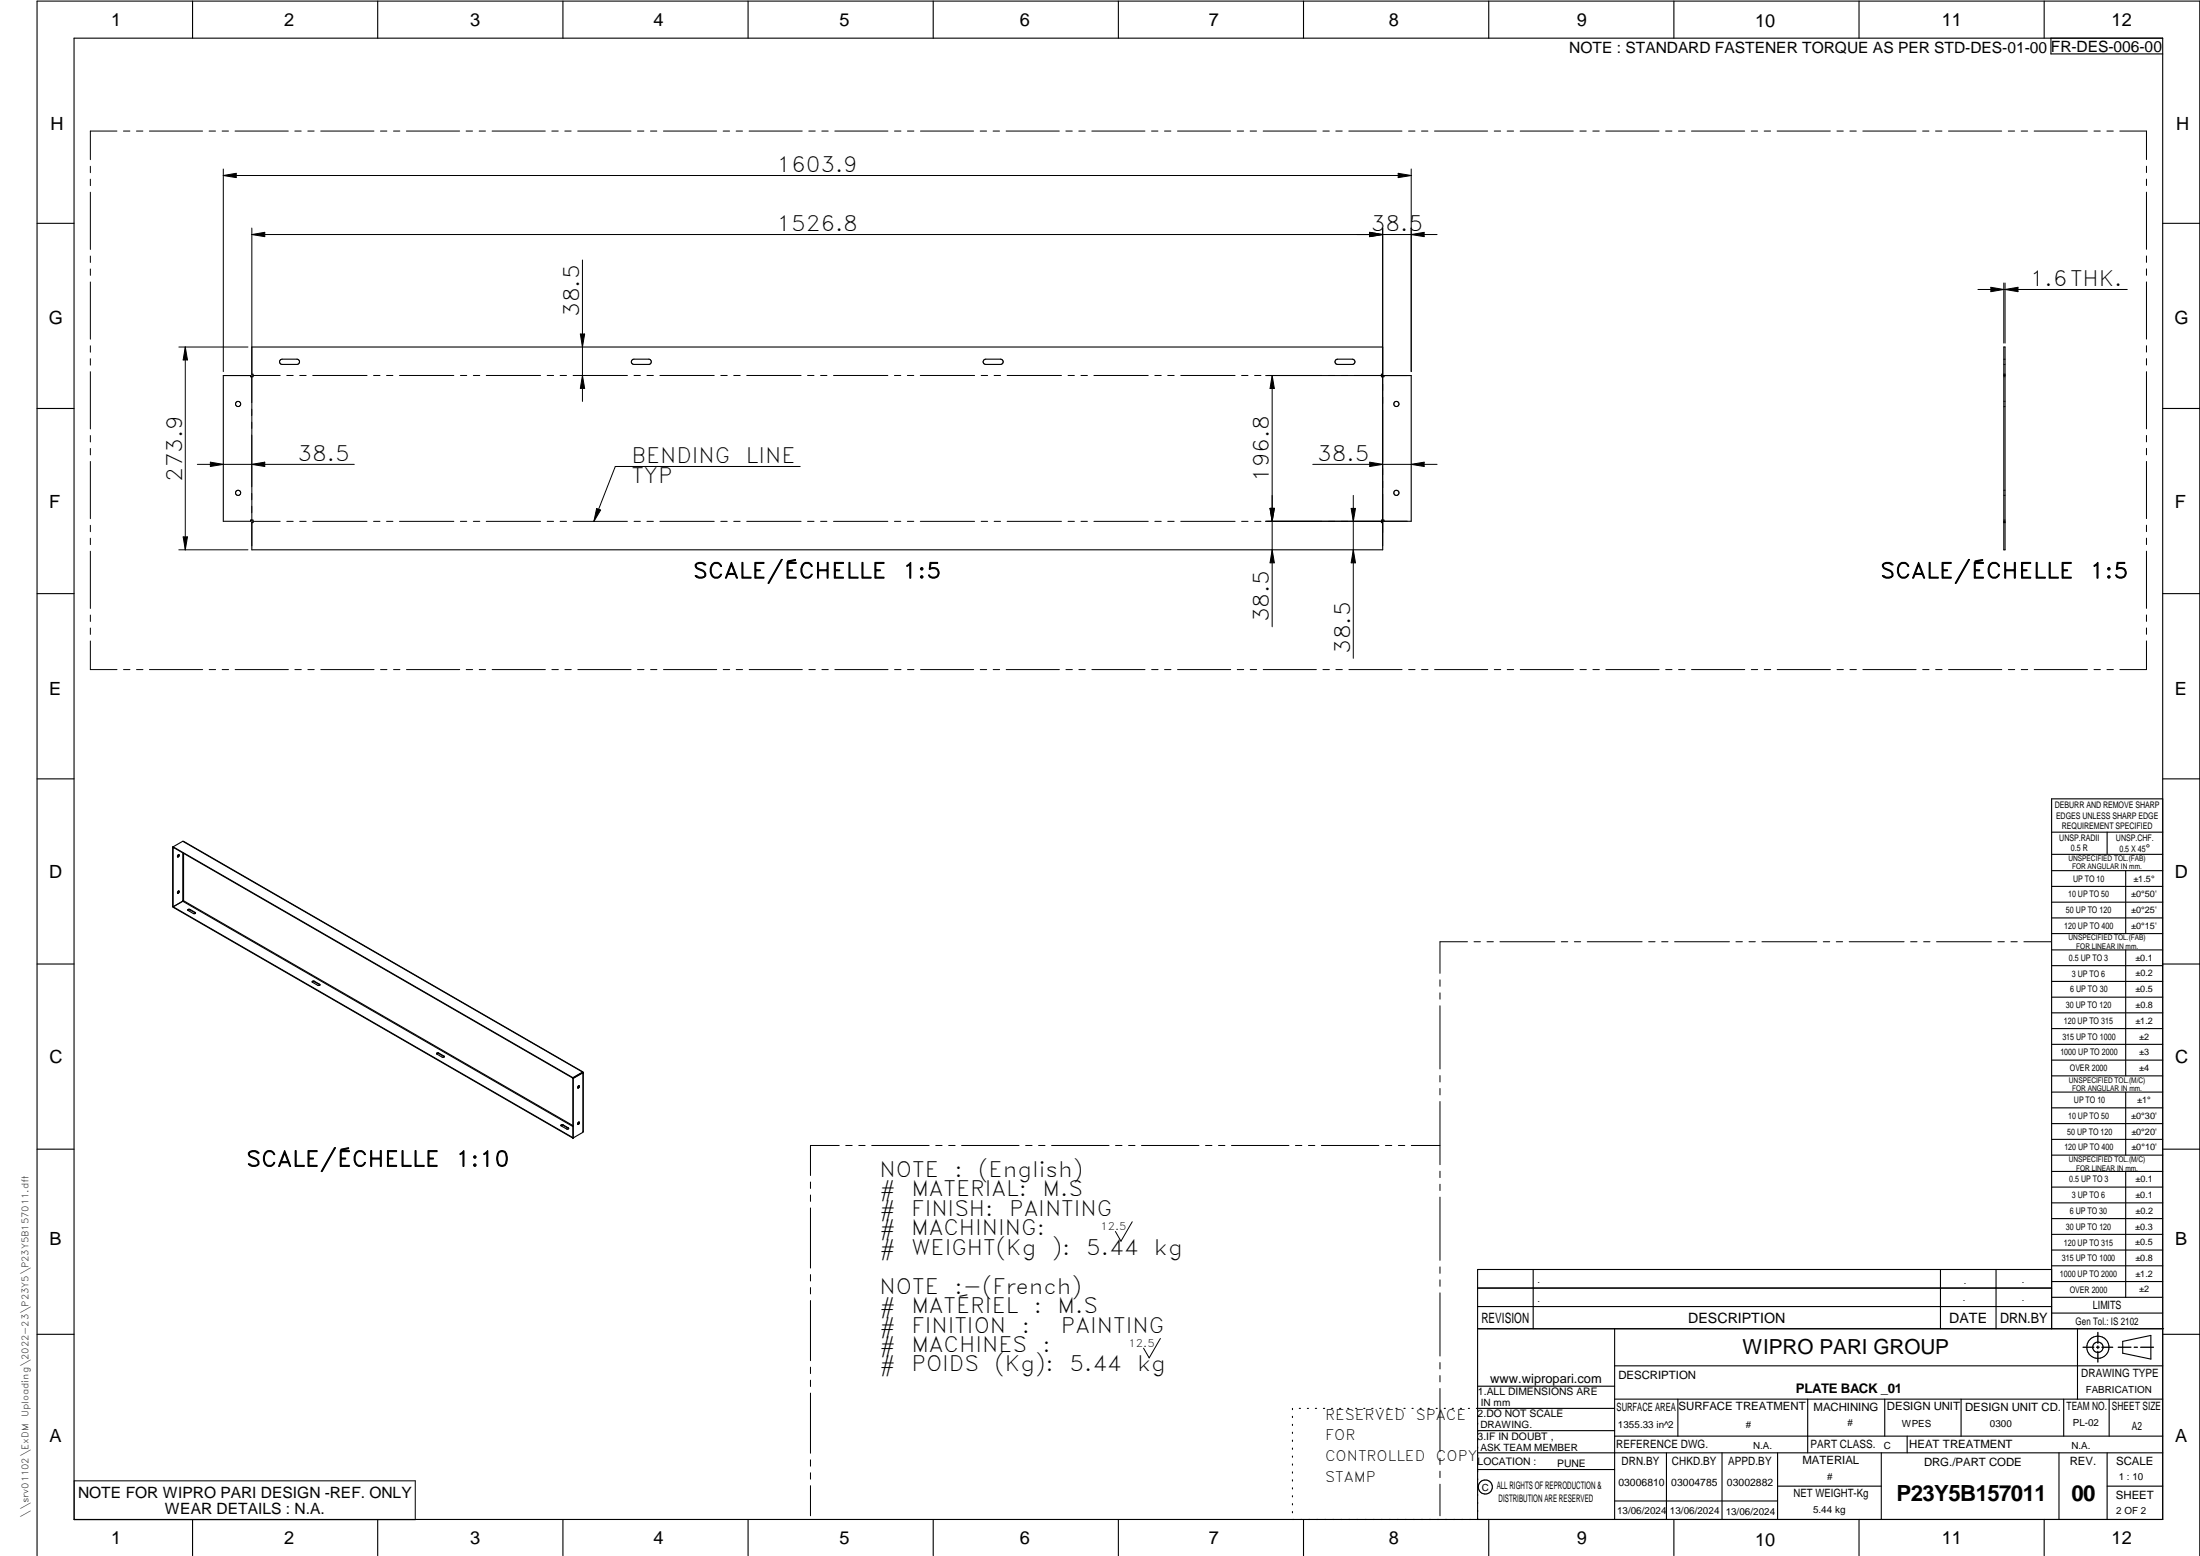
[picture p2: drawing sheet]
<svg xmlns="http://www.w3.org/2000/svg" width="594mm" height="420mm" viewBox="0 0 594 420" stroke-linecap="round" stroke-linejoin="round" font-family="sans-serif">
<g fill="none" stroke="#000" stroke-width=".3">
<path d="M20 10.3h564v400h-564zM52 .3v10M102 .3v10M152 .3v10M202 .3v10M252 .3v10M302 .3v10M352 .3v10M402 .3v10M452 .3v10M502 .3v10M552 .3v10"/>
<path d="M553.8 10.3v4.3h30.2M10 60.3h10M584 60.3h10M68 93.7h305.4v7.3h-.4v.7h.7v-.3h7.4v39.4h-7.4v-.4h-.7v.7h.4v7.4h-305.4v-7.4h.3v-.7h-.6v.4h-7.4v-39.4h7.4v.3h.6v-.7h-.3zM75.7 97.2l.5-.2h4a.71 .71 0 0 1 .7 .7 .71 .71 0 0 1-.7 .7h-4.3l-.4-.6zM170.7 97.2l.5-.2h4a.71 .71 0 0 1 .7 .7 .71 .71 0 0 1-.7 .7h-4.3l-.4-.6zM265.7 97.2l.5-.2h4a.71 .71 0 0 1 .7 .7 .71 .71 0 0 1-.7 .7h-4.2l-.5-.6zM360.7 97.2l.5-.2h4a.71 .71 0 0 1 .7 .7 .71 .71 0 0 1-.7 .7h-4.3l-.4-.6zM541.1 93.7h.3v54.8h-.3zM10 110.3h10M541.1 101.4h.3M541.1 101h.3"/>
<path d="M584 110.3h10M541.1 140.8h.3M541.1 141.1h.3M10 160.3h10M584 160.3h10M10 210.3h10M584 215.7h-30v143.1M584 210.3h10M46.6 228.7l.2 16.2M46.6 228.7l.2 .1M46.8 228.7l107.9 62.3M46.8 228.7h-.2"/>
<path d="M46.8 228.8h.1M46.8 228.7v16.3l107.9 62.3M46.8 228.8l107.9 62.3M48.3 230.8l-.1 .4-.3 .2M49.4 230.3v13.1M49.5 227.2l-2.7 1.5M49.5 227.2l107.7 62.2M49.5 227.2l107.8 62.2M49.6 230.4v12.8M554 230.7h30M554 224.7h30M554 235.1h30"/>
<path d="M554 239.4h30M569 224.7v6M574 235.1v17M46.8 244.9l107.9 62.3M48.3 240.6l-.4 .6M49.4 243.4h.1M49.4 243.4l-2.6 1.5M49.4 243.2h.2M49.5 243.4l105.2 60.8M49.6 243.2l-.1 .2M49.6 243.2l105.1 60.7M50.7 245.8l1.5 .9h.5v-.3"/>
<path d="M51.3 245.6l-.3-.1-.3 .3M51.3 245.6v.1M51.3 245.7l-.6 .1M51.3 245.6l1.4 .8M51.3 245.7l1.4 .8M52.7 246.5l.1 .1M52.7 246.4v.1M554 243.6h30M554 247.9h30M554 252.1h30M554 256.5h30M574 256.5v34"/>
<path d="M10 260.3h10M84.3 265.2l1.5 .9h.5v-.3M84.9 265l1.4 .8M84.9 265l-.3-.1-.3 .3M84.9 265.1l-.6 .1M84.9 265v.1M84.9 265.1l1.4 .8M86.3 265.9l.1 .1M86.3 265.8v.1M554 260.8h30M554 265h30M554 269.3h30"/>
<path d="M554 273.5h30M554 277.7h30M584 260.3h10M117.9 284.5l1.5 1 .6-.1M118.5 284.5l1.4 .8M118.5 284.4v.1M118.5 284.5l-.6 .1M118.5 284.4l1.4 .8M118.5 284.4l-.4-.1-.2 .2M119.9 285.2v.1M119.9 285.2l.1 .2M119.9 285.3l.1 .1"/>
<path d="M154.7 291.1l.1 .1M154.7 291v16.3M154.8 291.2v16.1M156.3 293.2l-.3 .6M156.4 293.2a.33 .33 0 0 1 0 .4 .33 .33 0 0 1-.4 .1M156.4 293.2l-.4 .5M157.2 289.4l.1 .1M157.2 289.4h.2M157.3 289.6l.1 .1M157.3 289.6l-2.6 1.5M157.3 289.5v.1M157.3 289.6h.1"/>
<path d="M157.3 289.5l-2.6 1.5M157.4 289.4v.2M157.4 289.6v16M157.4 289.7v16.1l-2.6 1.5M157.4 289.7l-2.6 1.5M157.4 289.6h-.1M157.5 289.7l-.1 .1M554 282h30M554 286.3h30M554 290.5h30M554 294.9h30M554 299.1h30"/>
<path d="M574 294.9v17M10 310.3h10M151.5 303.9l1.6 1 .5-.1M152.1 303.9l1.4 .8M152.1 303.7v.2M152.1 303.9l-.6 .1M152.1 303.7l1.4 .9M152.1 303.7h-.5l-.1 .2M153.5 304.6v.1M153.5 304.6l.1 .2M153.5 304.7l.1 .1M154.7 307.2l.1 .1"/>
<path d="M154.7 307.2h.1M154.8 307.3h-.1M156.3 303l-.3 .6M156.4 303a.33 .33 0 0 1 0 .4 .33 .33 0 0 1-.4 .1M156.4 303l-.4 .5M554 303.4h30M554 307.7h30M554 311.9h30M554 316.3h30M574 316.3v34M584 310.3h10M554 320.5h30"/>
<path d="M554 324.8h30M554 329.1h30M554 333.3h30M554 337.5h30M399 358.8h185.3M399 352.8h155M399 347.8h155M414 342.8v16M436 358.8v51.5M524 342.8v16M539 342.8v16M554 342.8h-155v67.5"/>
<path d="M554 341.8h30M554 346.1h30M554 350.3h30M554 354.6h30M561 358.8v19M10 360.3h10M399 374.3h37M436 368.8h148M436 377.8h148M453.1 377.8v10M488.1 377.8v14.5M508.9 377.8v10"/>
<path d="M529.6 377.8v10M557.3 377.8v10M569.5 377.8v10M573.2 362.2l7.6-1.6v6.4l-7.6-1.6zM584 360.3h10M349 380.3v.3M349 382.4v.4M349 384.6v.3M349 386.7v.4M349 388.9v.3M349 391v.4M349 393.2v.3"/>
<path d="M349 395.3v.3M349 397.4v.4M349 399.6v.3M350.9 380.3h.3M353 380.3h.3M355.2 380.3h.3M357.4 380.3h.3M359.6 380.3h.3M361.7 380.3h.3M363.9 380.3h.3M366.1 380.3h.3M368.3 380.3h.3"/>
<path d="M370.4 380.3h.3M372.6 380.3h.3M374.8 380.3h.3M376.9 380.3h.4M379.1 380.3h.3M381.3 380.3h.3M383.4 380.3h.4M385.6 380.3h.4M387.8 380.3h.3M390 380.3h.3M392.1 380.3h.4M394.3 380.3h.4"/>
<path d="M396.5 380.3h.3M399 396.8h37M399 392.3h185M399 386.3h37M436 387.8h148M436 380.3h-37.3M450 392.3v18M465 392.3v18M480 392.3v18M508 392.3v18M515 387.8v4.5M556 392.3v18"/>
<path d="M569 392.3v18M52 410.3v9.8M102 410.3v9.8M152 410.3v9.8M202 410.3v9.8M252 410.3v9.8M302 410.3v9.8M349 401.7v.4M349 403.9v.3M349 406v.4M349 408.2v.3M352 410.3v9.8"/>
<path d="M402 410.3v9.8M436 405.3h44M452 410.3v9.8M480 401.3h28M502 410.3v9.8M552 410.3v9.8M569 401.3h15M10 420.1v-419.8h584v419.8"/>
<circle cx="64.3" cy="109.1" r=".7"/>
<circle cx="377.1" cy="109.1" r=".7"/>
<circle cx="64.3" cy="133.1" r=".7"/>
<circle cx="377.1" cy="133.1" r=".7"/>
<circle cx="48.1" cy="231.1" r=".3"/>
<circle cx="48.1" cy="240.9" r=".3"/>
<circle cx="566.5" cy="363.8" r="1.4"/>
<circle cx="566.5" cy="363.8" r="3"/>
<circle cx="401.1" cy="401.5" r="1.91"/>
</g>
<g fill="none" stroke="#000" stroke-width=".27">
<path d="M31.6 35.4h-7.2v7.7M33.3 35.4h1.8M36.8 35.4h1.8M40.3 35.4h14.4M56.5 35.4h1.7M60 35.4h1.7M63.5 35.4h14.3M79.6 35.4h1.7M83.1 35.4h1.7M86.6 35.4h14.4M102.7 35.4h1.8M106.2 35.4h1.8"/>
<path d="M109.7 35.4h14.4M125.9 35.4h1.7M129.4 35.4h1.7M132.9 35.4h14.3M149 35.4h1.7M152.5 35.4h1.7M156 35.4h14.4M172.1 35.4h1.8M175.7 35.4h1.7M179.1 35.4h14.4M195.3 35.4h1.7M198.8 35.4h1.7"/>
<path d="M202.3 35.4h14.3M218.4 35.4h1.7M221.9 35.4h1.7M225.4 35.4h14.4M241.5 35.4h1.8M245 35.4h1.8M248.6 35.4h14.3M264.7 35.4h1.7M268.2 35.4h1.7M271.7 35.4h14.3M287.8 35.4h1.8M291.3 35.4h1.7"/>
<path d="M294.8 35.4h14.4M311 35.4h1.7M314.4 35.4h1.8M318 35.4h14.3M334.1 35.4h1.7M337.6 35.4h1.7M341.1 35.4h14.3M357.2 35.4h1.8M360.7 35.4h1.8M364.2 35.4h14.4M380.4 35.4h1.7M383.9 35.4h1.7"/>
<path d="M387.4 35.4h14.3M403.5 35.4h1.7M407 35.4h1.7M410.5 35.4h14.4M426.6 35.4h1.7M430.1 35.4h1.8M433.6 35.4h14.4M449.8 35.4h1.7M453.3 35.4h1.7M456.7 35.4h14.4M472.9 35.4h1.7M476.4 35.4h1.7"/>
<path d="M479.9 35.4h14.4M496 35.4h1.7M499.5 35.4h1.8M503 35.4h14.4M519.2 35.4h1.7M522.7 35.4h1.7M526.2 35.4h14.3M542.3 35.4h1.7M545.8 35.4h1.7M549.3 35.4h14.4M565.4 35.4h1.8M568.9 35.4h1.8"/>
<path d="M572.4 35.4h7.2v7.7M24.4 44.9v1.7M24.4 48.4v1.7M24.4 51.9v15.5M60.3 45.6v54.8M60.3 47.4h320.8M60.3 47.4l3.5-.6v1.2zM377.6 46.8l3.5 .6-3.5 .6zM381.1 45.6v54.8M579.6 44.9v1.7M579.6 48.4v1.7M579.6 51.9v15.4"/>
<path d="M24.4 69.1v1.8M24.4 72.6v1.8M24.4 76.1v15.5M68 63.3h320.1M68 61.6v85.8M68 63.3l3.5-.6v1.2zM157.3 70.2v38.2M369.9 62.7l3.5 .6-3.5 .6zM373.4 61.6v85.8M381.1 63.3l3.5-.6v1.2zM534.1 78.2h40.3M537.6 77.6l3.5 .6-3.5 .6z"/>
<path d="M541.1 76.4v16.2M541.4 76.4v16.2M541.4 78.2l3.5-.6v1.2zM579.6 69.1v1.7M579.6 72.6v1.7M579.6 76.1v15.5M24.4 93.4v1.7M24.4 96.9v1.7M48.3 93.7h18.7M50 93.7v54.8M50 93.7l.6 3.5h-1.1zM156.7 90.2h1.2l-.6 3.5z"/>
<path d="M541.1 97h.1M541.1 98.4h.1M541.4 97h.1M541.4 98.4h.1M579.6 93.3v1.8M579.6 96.8v1.8M24.4 100.4v15.4M24.4 117.6v1.7M68.3 101.4h7.4M77.4 101.4h1.8M80.9 101.4h1.8M84.4 101.4h14.7"/>
<path d="M100.9 101.4h1.7M104.4 101.4h1.7M107.9 101.4h14.6M124.3 101.4h1.7M127.8 101.4h1.8M131.3 101.4h14.7M147.8 101.4h1.7M151.3 101.4h1.7M154.8 101.4h14.6M157.3 101.4l.6 3.5h-1.2zM171.2 101.4h1.7M174.7 101.4h1.7"/>
<path d="M178.2 101.4h14.7M194.6 101.4h1.8M198.1 101.4h1.8M201.6 101.4h14.7M218.1 101.4h1.7M221.6 101.4h1.7M225.1 101.4h14.6M241.5 101.4h1.7M245 101.4h1.8M248.5 101.4h14.7M265 101.4h1.7M268.5 101.4h1.7"/>
<path d="M272 101.4h14.6M288.4 101.4h1.7M291.9 101.4h1.7M295.4 101.4h14.7M311.8 101.4h1.8M315.3 101.4h1.8M318.8 101.4h14.7M335.3 101.4h1.7M338.8 101.4h1.7M341.8 101.4h38.2M343.5 101.4v67.8M343.5 101.4l.6 3.5h-1.1z"/>
<path d="M541.1 108.4h.1M541.1 101.7h.1M541.1 109.8h.1M541.3 101.7h.1M541.3 109.8h.1M541.4 108.4h.1M579.6 100.4v15.4M579.6 117.6v1.7M24.4 121.1v1.7M24.4 124.6v15.5M53.3 125.4h42.4M56.8 124.8l3.5 .6-3.5 .6z"/>
<path d="M68 125.4l3.5-.6v1.2zM161.1 137.3l1.1 .4-1.8 3.1zM216.1 126h-49.9l-5.8 14.8M343 137.3h1.1l-.6 3.5zM354.5 125.4h33.6M364.9 137.3h1.1l-.6 3.5zM365.4 133.8v44M369.9 124.8l3.5 .6-3.5 .6zM381.1 125.4l3.5-.6v1.2zM541.1 132.4h.1M541.1 133.8h.1M541.3 133.8h.1"/>
<path d="M541.4 132.4h.1M579.6 121.1v1.7M579.6 124.6v15.4M24.4 141.8v1.8M24.4 145.3v1.8M24.4 148.8v15.5M48.3 148.5h18.7M49.5 145h1.1l-.6 3.5zM68.3 140.8h7.4M77.4 140.8h1.8M80.9 140.8h1.8M84.4 140.8h14.7"/>
<path d="M100.9 140.8h1.7M104.4 140.8h1.7M107.9 140.8h14.6M124.3 140.8h1.7M127.8 140.8h1.8M131.3 140.8h14.7M147.8 140.8h1.7M151.3 140.8h1.7M154.8 140.8h14.6M171.2 140.8h1.7M174.7 140.8h1.7M178.2 140.8h14.7"/>
<path d="M194.6 140.8h1.8M198.1 140.8h1.8M201.6 140.8h14.7M218.1 140.8h1.7M221.6 140.8h1.7M225.1 140.8h14.6M241.5 140.8h1.7M245 140.8h1.8M248.5 140.8h14.7M265 140.8h1.7M268.4 140.8h1.8M272 140.8h14.6"/>
<path d="M288.4 140.8h1.7M291.9 140.8h1.7M295.4 140.8h14.7M311.8 140.8h1.8M315.3 140.8h1.8M318.8 140.8h14.7M335.3 140.8h1.7M338.8 140.8h1.7M341.8 140.8h38.2M343.5 148.5l.6 3.5h-1.1zM365.4 148.5l.6 3.5h-1.1zM541.1 140.4h.1"/>
<path d="M541.3 140.4h.1M579.6 141.8v1.8M579.6 145.3v1.7M579.6 148.8v15.5M24.4 173.1v7.7h7.2M24.4 166.1v1.7M24.4 169.6v1.7M579.6 166.1v1.7M579.6 169.6v1.7M579.6 173.1v7.7h-7.2M33.4 180.8h1.7M36.9 180.8h1.7"/>
<path d="M40.4 180.8h14.3M56.5 180.8h1.7M60 180.8h1.7M63.5 180.8h14.4M79.6 180.8h1.8M83.1 180.8h1.8M86.6 180.8h14.4M102.8 180.8h1.7M106.3 180.8h1.7M109.8 180.8h14.3M125.9 180.8h1.7M129.4 180.8h1.7"/>
<path d="M132.9 180.8h14.4M149 180.8h1.8M152.5 180.8h1.8M156 180.8h14.4M172.2 180.8h1.7M175.7 180.8h1.7M179.2 180.8h14.3M195.3 180.8h1.7M198.8 180.8h1.7M202.3 180.8h14.4M218.4 180.8h1.8M221.9 180.8h1.8"/>
<path d="M225.4 180.8h14.4M241.6 180.8h1.7M245.1 180.8h1.7M248.6 180.8h14.3M264.7 180.8h1.7M268.2 180.8h1.7M271.7 180.8h14.4M287.8 180.8h1.8M291.3 180.8h1.8M294.8 180.8h14.4M311 180.8h1.7M314.5 180.8h1.7"/>
<path d="M318 180.8h14.3M334.1 180.8h1.7M337.6 180.8h1.7M341.1 180.8h14.4M357.2 180.8h1.8M360.7 180.8h1.8M364.3 180.8h14.3M380.4 180.8h1.7M383.9 180.8h1.7M387.4 180.8h14.3M403.5 180.8h1.8M407 180.8h1.7"/>
<path d="M410.5 180.8h14.4M426.7 180.8h1.7M430.1 180.8h1.8M433.6 180.8h14.4M449.8 180.8h1.7M453.3 180.8h1.7M456.8 180.8h14.3M472.9 180.8h1.7M476.4 180.8h1.7M479.9 180.8h14.4M496.1 180.8h1.7M499.5 180.8h1.8"/>
<path d="M503 180.8h14.4M519.2 180.8h1.7M522.7 180.8h1.7M526.2 180.8h14.3M542.3 180.8h1.7M545.8 180.8h1.8M549.3 180.8h14.4M565.5 180.8h1.7M569 180.8h1.7M396.3 254.3h-7.5v8.5M398 254.3h1.8M401.5 254.3h1.8"/>
<path d="M405 254.3h14.9M421.6 254.3h1.7M425.1 254.3h1.7M428.6 254.3h14.8M445.2 254.3h1.7M448.7 254.3h1.7M452.2 254.3h14.8M468.8 254.3h1.7M472.3 254.3h1.7M475.8 254.3h14.8M492.4 254.3h1.7M495.9 254.3h1.7"/>
<path d="M499.4 254.3h14.8M515.9 254.3h1.8M519.4 254.3h1.8M522.9 254.3h14.9M539.5 254.3h1.7M543 254.3h1.7M546.5 254.3h7.4M388.8 264.6v1.7M388.8 268.1v1.7M388.8 271.6v17M388.8 290.4v1.8M388.8 293.9v1.8"/>
<path d="M388.8 297.4v17.1M218.9 319.2v1.7M226.6 309.3h-7.7v8.1M228.4 309.3h1.7M231.9 309.3h1.7M235.4 309.3h15.5M252.7 309.3h1.7M256.2 309.3h1.7M259.7 309.3h15.5M277 309.3h1.7M280.5 309.3h1.7M284 309.3h15.5"/>
<path d="M301.2 309.3h1.8M304.8 309.3h1.7M308.2 309.3h15.6M325.5 309.3h1.8M329 309.3h1.8M332.5 309.3h15.6M349.8 309.3h1.8M353.3 309.3h1.7M356.8 309.3h15.5M374.1 309.3h1.7M377.6 309.3h1.7M381.1 309.3h7.7"/>
<path d="M388.8 316.3v1.7M388.8 319.8v1.7M218.9 322.7v1.7M218.9 326.2v16.2M305.7 329.9l-3 5.3-1.5-2.7M388.8 323.3v17M218.9 344.2v1.7M218.9 347.7v1.7M218.9 351.2v16.2M388.8 342.1v1.7M388.8 345.6v1.7M388.8 349.1v17.1"/>
<path d="M218.9 369.2v1.7M218.9 372.7v1.7M218.9 376.2v16.2M313.3 361.4l-3 5.3-1.5-2.7M388.8 367.9v1.8M388.8 371.4v1.7M388.8 374.9v17.1M20 399.9h92.1v10.5h-92.1zM218.9 394.2v1.7M218.9 397.7v1.7M388.8 393.8v1.7M388.8 397.3v1.7"/>
<path d="M218.9 401.2v8.1M388.8 400.8v8.5"/>
</g>
<path d="M566.5 359.8v2.9M562.5 363.8h2.9M566.1 363.8h.8M566.5 363.5v.7M566.5 364.9v2.9M567.6 363.8h2.9M572 363.8h3.4M576.3 363.8h.9M578.1 363.8h3.4" fill="none" stroke="#000" stroke-width=".36"/>
<g fill="#000">
<path d="M60.3 47.4l3.5-.6v1.2zM377.6 46.8l3.5 .6-3.5 .6zM68 63.3l3.5-.6v1.2zM369.9 62.7l3.5 .6-3.5 .6zM381.1 63.3l3.5-.6v1.2zM537.6 77.6l3.5 .6-3.5 .6zM541.4 78.2l3.5-.6v1.2zM50 93.7l.6 3.5h-1.1zM156.7 90.2h1.2l-.6 3.5zM157.3 101.4l.6 3.5h-1.2zM343.5 101.4l.6 3.5h-1.1zM56.8 124.8l3.5 .6-3.5 .6z"/>
<path d="M68 125.4l3.5-.6v1.2zM161.1 137.3l1.1 .4-1.8 3.1zM343 137.3h1.1l-.6 3.5zM364.9 137.3h1.1l-.6 3.5zM369.9 124.8l3.5 .6-3.5 .6zM381.1 125.4l3.5-.6v1.2zM49.5 145h1.1l-.6 3.5zM343.5 148.5l.6 3.5h-1.1zM365.4 148.5l.6 3.5h-1.1z"/>
</g>
<g font-size="6">
<text x="512.1" y="405.2">P23Y5B157011</text>
<text x="559.4" y="405.2">00</text>
</g>
<g font-size="5.7">
<text x="209.7" y="46.5">1603.9</text>
<text x="209.7" y="62.4">1526.8</text>
<text x="370.2" y="62.4">38.5</text>
<text x="548.1" y="77.3">1.6THK.</text>
<text x="156.4" y="85.6" transform="rotate(-90 156.4 85.6)">38.5</text>
<text x="80.3" y="124.5">38.5</text>
<text x="170.5" y="125.1">BENDING</text>
<text x="201.4" y="125.1">LINE</text>
<text x="355.7" y="124.5">38.5</text>
<text x="49.2" y="130.1" transform="rotate(-90 49.2 130.1)">273.9</text>
<text x="170.5" y="130.3">TYP</text>
<text x="342.7" y="130.1" transform="rotate(-90 342.7 130.1)">196.8</text>
<text x="187.1" y="156.1">SCALE/ÉCHELLE</text>
<text x="243.7" y="156.1">1:5</text>
<text x="507.7" y="156.1">SCALE/ÉCHELLE</text>
<text x="564.3" y="156.1">1:5</text>
<text x="342.7" y="168" transform="rotate(-90 342.7 168)">38.5</text>
<text x="364.6" y="176.5" transform="rotate(-90 364.6 176.5)">38.5</text>
<text x="66.5" y="315">SCALE/ÉCHELLE</text>
<text x="123" y="315">1:10</text>
<text x="237.5" y="317.8">NOTE</text>
<text x="257.7" y="317.8">:</text>
<text x="264.2" y="317.8">(English)</text>
<text x="237.5" y="323.1">#</text>
<text x="246.1" y="323.1">MATERIAL:</text>
<text x="281.5" y="323.1">M.S</text>
<text x="237.5" y="328.3">#</text>
<text x="246.1" y="328.3">FINISH:</text>
<text x="272.5" y="328.3">PAINTING</text>
<text x="237.5" y="333.6">#</text>
<text x="246.1" y="333.6">MACHINING:</text>
<text x="237.5" y="338.8">#</text>
<text x="246.1" y="338.8">WEIGHT(Kg</text>
<text x="284" y="338.8">):</text>
<text x="293.3" y="338.8">5.44</text>
<text x="311.6" y="338.8">kg</text>
<text x="237.5" y="349.3">NOTE</text>
<text x="257.7" y="349.3">:-(French)</text>
<text x="237.5" y="354.6">#</text>
<text x="237.5" y="359.8">#</text>
<text x="246.1" y="354.6">MATÉRIEL</text>
<text x="246.1" y="359.8">FINITION</text>
<text x="275.9" y="359.8">:</text>
<text x="279.2" y="354.6">:</text>
<text x="285.6" y="354.6">M.S</text>
<text x="286.5" y="359.8">PAINTING</text>
<text x="237.5" y="365.1">#</text>
<text x="246.1" y="365.1">MACHINES</text>
<text x="281.6" y="365.1">:</text>
<text x="237.5" y="370.3">#</text>
<text x="246.1" y="370.3">POIDS</text>
<text x="268.6" y="370.3">(Kg):</text>
<text x="288.8" y="370.3">5.44</text>
<text x="307.1" y="370.3">kg</text>
</g>
<text font-size="5.6" x="470.5" y="365.5">WIPRO PARI GROUP</text>
<g font-size="4.9">
<text x="30" y="7">1</text>
<text x="76.7" y="7">2</text>
<text x="127" y="7">3</text>
<text x="176.5" y="7">4</text>
<text x="226.7" y="7">5</text>
<text x="275.4" y="7">6</text>
<text x="326.4" y="7">7</text>
<text x="375" y="7">8</text>
<text x="425.8" y="7">9</text>
<text x="473.9" y="7.4">10</text>
<text x="524.3" y="7">11</text>
<text x="570.2" y="7">12</text>
<text x="13.6" y="35.2">H</text>
<text x="587.6" y="35.2">H</text>
<text x="13.2" y="87.5">G</text>
<text x="587.2" y="87.5">G</text>
<text x="13.3" y="137.1">F</text>
<text x="587.3" y="137.1">F</text>
<text x="13.3" y="187.6">E</text>
<text x="587.3" y="187.6">E</text>
<text x="13.3" y="237">D</text>
<text x="587.3" y="237">D</text>
<text x="13.4" y="287.1">C</text>
<text x="587.4" y="287.1">C</text>
<text x="13.4" y="336.3">B</text>
<text x="587.4" y="336.3">B</text>
<text x="13.4" y="389.3">A</text>
<text x="587.4" y="389.3">A</text>
<text x="30" y="417">1</text>
<text x="76.7" y="417">2</text>
<text x="127" y="417">3</text>
<text x="176.5" y="417">4</text>
<text x="226.7" y="417">5</text>
<text x="275.4" y="417">6</text>
<text x="326.4" y="417">7</text>
<text x="375" y="417">8</text>
<text x="425.8" y="417">9</text>
<text x="473.9" y="417.4">10</text>
<text x="524.3" y="417">11</text>
<text x="570.2" y="417">12</text>
</g>
<g font-size="4.2">
<text x="423.7" y="14.3">NOTE : STANDARD FASTENER TORQUE AS PER STD-DES-01-00</text>
<text x="553.8" y="14">FR-DES-006-00</text>
<text x="21.1" y="404.4">NOTE FOR WIPRO PARI DESIGN -REF. ONLY</text>
<text x="44.5" y="408.9">WEAR DETAILS : N.A.</text>
</g>
<g font-size="3.9">
<text x="357.8" y="383.4">RESERVED</text>
<text x="382.3" y="383.4">SPACE</text>
<text x="357.8" y="388.9">FOR</text>
<text x="357.8" y="394.5">CONTROLLED</text>
<text x="387.8" y="394.5">COPY</text>
<text x="357.8" y="400.1">STAMP</text>
</g>
<g font-size="3.8">
<text x="400.1" y="357.1">REVISION</text>
<text x="455.9" y="357.1">DESCRIPTION</text>
<text x="526.4" y="357.1">DATE</text>
<text x="540.1" y="357.1">DRN.BY</text>
</g>
<text font-size="3.6" x="485" y="376.2">PLATE BACK _01</text>
<text font-size="3.5" x="402.4" y="373.3">www.wipropari.com</text>
<g font-size="3.1">
<text x="565.2" y="353.5">LIMITS</text>
<text x="562" y="371.7">DRAWING TYPE</text>
<text x="437" y="372.3">DESCRIPTION</text>
<text x="436.5" y="380.9">SURFACE AREA</text>
<text x="453.3" y="380.9">SURFACE TREATMENT</text>
<text x="489.7" y="380.9">MACHINING</text>
<text x="509.5" y="380.9">DESIGN UNIT</text>
<text x="530.6" y="380.9">DESIGN UNIT CD.</text>
<text x="558" y="380.7">TEAM NO.</text>
<text x="570.3" y="380.7">SHEET SIZE</text>
<text x="575.6" y="386.1">A2</text>
<text x="436.4" y="391.1">REFERENCE DWG.</text>
<text x="437.9" y="395.5">DRN.BY</text>
<text x="451.5" y="395.5">CHKD.BY</text>
<text x="466.6" y="395.5">APPD.BY</text>
<text x="486.7" y="395.4">MATERIAL</text>
<text x="488.9" y="391">PART CLASS.</text>
<text x="515.6" y="391">HEAT TREATMENT</text>
<text x="519.6" y="395.9">DRG./PART CODE</text>
<text x="558.9" y="395.6">REV.</text>
<text x="571.4" y="395.6">SCALE</text>
<text x="484.3" y="404.3">NET WEIGHT-Kg</text>
<text x="571.4" y="404.7">SHEET</text>
</g>
<text font-size="3" x="579.5" y="230.1">°</text>
<g font-size="2.8">
<text x="297.2" y="332.1">12.5</text>
<text x="560.5" y="357.7">Gen Tol.: IS 2102</text>
<text x="304.8" y="363.6">12.5</text>
<text x="399.1" y="376.7">1.ALL DIMENSIONS ARE</text>
<text x="399" y="382.7">2.DO NOT SCALE</text>
<text x="399" y="388.7">3.IF IN DOUBT ,</text>
<text x="399" y="395.5">LOCATION :</text>
<text x="420.5" y="396">PUNE</text>
<text x="437" y="401.3">03006810</text>
<text x="451.3" y="401.2">03004785</text>
<text x="466.3" y="401.3">03002882</text>
<text x="404.2" y="402">ALL RIGHTS OF REPRODUCTION &amp;</text>
<text x="404.7" y="405.4">DISTRIBUTION ARE RESERVED</text>
</g>
<g font-size="2.7">
<text x="563.2" y="376.2">FABRICATION</text>
<text x="399.9" y="379.7">IN mm</text>
<text x="399.8" y="385.7">DRAWING.</text>
<text x="436.9" y="385.5">1355.33 in^2</text>
<text x="471.4" y="385.6">#</text>
<text x="498.9" y="385.1">#</text>
<text x="513.6" y="385.3">WPES</text>
<text x="537.3" y="385.2">0300</text>
<text x="559.7" y="385.2">PL-02</text>
<text x="399.8" y="391.8">ASK TEAM MEMBER</text>
<text x="473.4" y="391.2">N.A.</text>
<text x="508.7" y="391.2">C</text>
<text x="559.4" y="391.2">N.A.</text>
<text x="493.4" y="399.6">#</text>
<text x="572.1" y="399.8">1 : 10</text>
<text x="400.1" y="402.5">C</text>
<text x="436.7" y="408.7">13/06/2024</text>
<text x="450.9" y="408.8">13/06/2024</text>
<text x="466" y="409">13/06/2024</text>
<text x="489.6" y="408.5">5.44 kg</text>
<text x="571.5" y="408.7">2 OF 2</text>
</g>
<g font-size="2.5">
<text x="559.2" y="229.9">0.5 R</text>
<text x="572.3" y="230.1">0.5 X 45</text>
<text x="559.4" y="323.5">3 UP TO 6</text>
<text x="558.9" y="327.8">6 UP TO 30</text>
<text x="557.8" y="332">30 UP TO 120</text>
<text x="415.2" y="346.4">.</text>
<text x="530.3" y="346.6">.</text>
<text x="545.9" y="346.4">.</text>
<text x="415.2" y="351.5">.</text>
<text x="530.1" y="351.3">.</text>
<text x="545.9" y="351.4">.</text>
</g>
<g font-size="2.4">
<text x="554.9" y="218.3">DEBURR AND REMOVE SHARP</text>
<text x="555.2" y="221.1">EDGES UNLESS SHARP EDGE</text>
<text x="556.1" y="227.2">UNSP.RADII</text>
<text x="556.8" y="223.8">REQUIREMENT SPECIFIED</text>
<text x="571.4" y="227">UNSP.CHF.</text>
<text x="559.8" y="238">UP TO 10</text>
<text x="576.1" y="238.1">±1.5°</text>
<text x="558.5" y="242.3">10 UP TO 50</text>
<text x="575.5" y="242.3">±0°50'</text>
<text x="557.4" y="250.8">120 UP TO 400</text>
<text x="557.9" y="246.5">50 UP TO 120</text>
<text x="575.5" y="250.8">±0°15'</text>
<text x="575.5" y="246.6">±0°25'</text>
<text x="558.7" y="259.4">0.5 UP TO 3</text>
<text x="559.5" y="263.7">3 UP TO 6</text>
<text x="576.6" y="259.4">±0.1</text>
<text x="576.6" y="263.7">±0.2</text>
<text x="559" y="268">6 UP TO 30</text>
<text x="576.6" y="268">±0.5</text>
<text x="557.9" y="272.2">30 UP TO 120</text>
<text x="576.6" y="272.2">±0.8</text>
<text x="556.9" y="280.7">315 UP TO 1000</text>
<text x="557.3" y="276.5">120 UP TO 315</text>
<text x="576.6" y="276.5">±1.2</text>
<text x="577.7" y="280.7">±2</text>
<text x="556.4" y="284.9">1000 UP TO 2000</text>
<text x="577.6" y="285">±3</text>
<text x="558.9" y="289.2">OVER 2000</text>
<text x="577.7" y="289.3">±4</text>
<text x="560" y="297.9">UP TO 10</text>
<text x="577.1" y="297.9">±1°</text>
<text x="558.5" y="302.1">10 UP TO 50</text>
<text x="575.5" y="302.2">±0°30'</text>
<text x="557.5" y="310.6">120 UP TO 400</text>
<text x="558.2" y="306.4">50 UP TO 120</text>
<text x="575.5" y="310.6">±0°10'</text>
<text x="575.5" y="306.4">±0°20'</text>
<text x="558.8" y="319.2">0.5 UP TO 3</text>
<text x="576.6" y="323.5">±0.1</text>
<text x="576.6" y="319.3">±0.1</text>
<text x="576.7" y="327.8">±0.2</text>
<text x="576.6" y="332">±0.3</text>
<text x="556.8" y="340.6">315 UP TO 1000</text>
<text x="557.3" y="336.3">120 UP TO 315</text>
<text x="576.6" y="336.3">±0.5</text>
<text x="576.6" y="340.6">±0.8</text>
<text x="556.2" y="344.8">1000 UP TO 2000</text>
<text x="576.6" y="344.8">±1.2</text>
<text x="558.9" y="349">OVER 2000</text>
<text x="577.7" y="349">±2</text>
<text x="7.7" y="382.7" transform="rotate(-90 7.7 382.7)">Uploading\2022-23\P23Y5\P23Y5B157011.dft</text>
<text x="7.7" y="409.9" transform="rotate(-90 7.7 409.9)">\\srv01102\ExDM</text>
</g>
<g font-size="2.1">
<text x="558.6" y="232.4">UNSPECIFIED TOL.(FAB)</text>
<text x="559.5" y="234.8">FOR ANGULAR IN mm.</text>
<text x="558.6" y="254">UNSPECIFIED TOL.(FAB)</text>
<text x="560.7" y="256.3">FOR LINEAR IN mm.</text>
<text x="558.7" y="292.4">UNSPECIFIED TOL.(M/C)</text>
<text x="559.6" y="294.7">FOR ANGULAR IN mm.</text>
<text x="558.7" y="313.8">UNSPECIFIED TOL.(M/C)</text>
<text x="560.6" y="316.2">FOR LINEAR IN mm.</text>
</g>
</svg>
